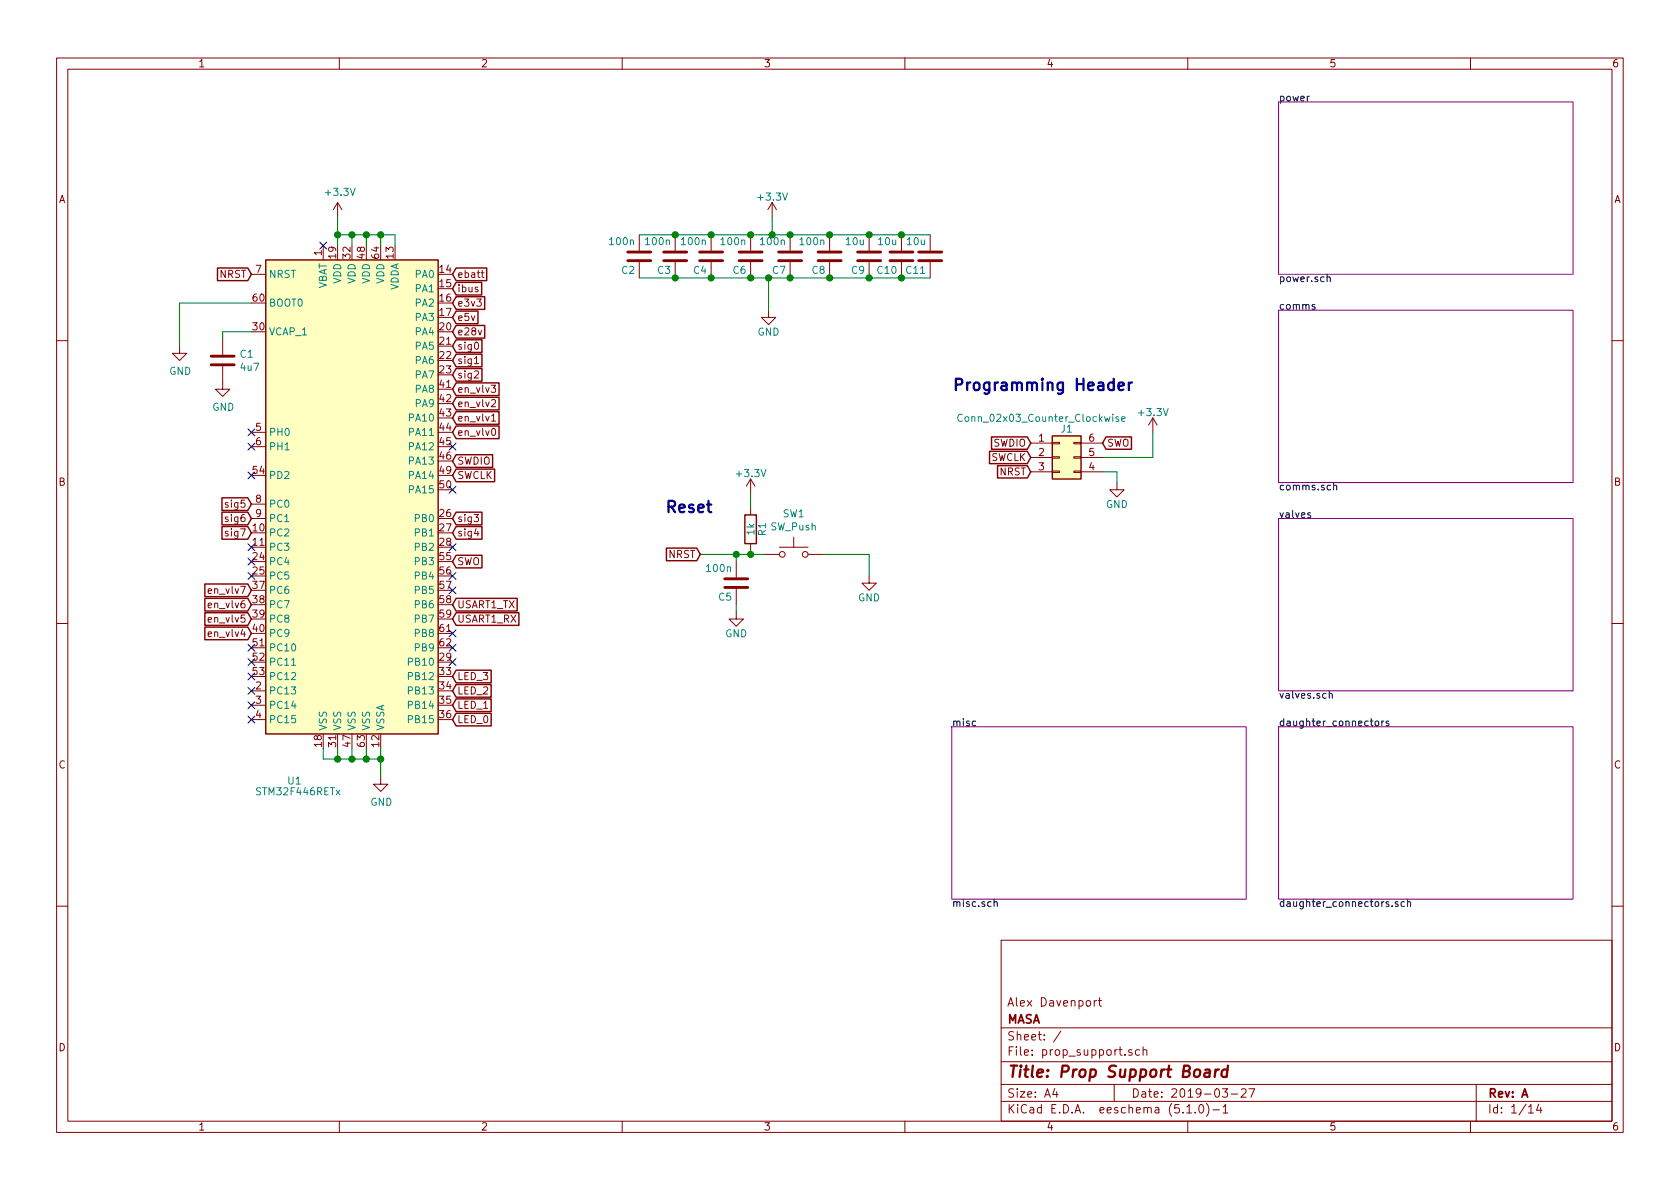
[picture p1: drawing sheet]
<svg xmlns="http://www.w3.org/2000/svg" width="297mm" height="210mm" viewBox="0 0 297 210" stroke-linecap="round" stroke-linejoin="round" font-family="sans-serif">
<g fill="none" stroke="#840000" stroke-width=".18">
<path d="M10 10.3h277v189.9h-277zM12 12.2h273v186.1h-273zM60 10.3v1.9M110 10.3v1.9M160 10.3v1.9M210 10.3v1.9M260 10.3v1.9M59.7 35.8l-.8 1.3M59.7 35.8v2.5M59.7 35.8l.8 1.3M136.5 35.8l-.7 1.3M136.5 35.8v2.5"/>
<path d="M136.5 35.8l.8 1.3M39.4 59.9v2.8M44.4 48.5h2.6M57.1 43.4v2.6M85.1 48.2h.5M85.3 47.8v1.1l.3 .2M113 41.5v2.8M113 46.3v2.8M119.4 41.5v2.8M119.4 46.3v2.8M125.7 41.5v2.8M125.7 46.3v2.8"/>
<path d="M132.7 41.5v2.8M132.7 46.3v2.8M135.9 54.9v1.2h1.3l-1.3 1.3-1.3-1.3h1.3M139.7 41.5v2.8M139.7 46.3v2.8M146.7 41.5v2.8M146.7 46.3v2.8M153.7 41.5v2.8M153.7 46.3v2.8M159.4 41.5v2.8M159.4 46.3v2.8M164.5 41.5v2.8"/>
<path d="M164.5 46.3v2.8M10 60.2h2M31.7 61.2v1.3h1.3l-1.3 1.2-1.2-1.2h1.2M39.4 64.8v4h1.2l-1.2 1.3-1.3-1.3h1.3M44.4 76.4h2.6M44.4 79h2.6M83.9 65.7l.5-.1 .2 .3v.2l-.8 .7h.8M83.9 64.3h.7M84 60.6l.2-.1a.67 .67 0 0 1 .4 .6 .67 .67 0 0 1-.4 .7l-.2-.2-.1-.3zM86.8 68.1h.8l-.4 .5 .4 .1v.6l-.2 .1-.6-.1M86.9 73.6l.4-.4v1.3M86.9 70.8l.5-.1 .2 .3v.2l-.8 .7h.8"/>
<path d="M86.9 74.5h.7M87 75.9l.2-.2a.69 .69 0 0 1 .4 .7 .69 .69 0 0 1-.4 .6l-.2-.1-.1-.4zM182.2 78.4h3.9M186.1 78.2h1.2v.3h-1.2zM189.9 78.2h1.2v.3h-1.2zM191.1 78.4h3.8M203.8 73.9l-.7 1.3M203.8 73.9v2.5M203.8 73.9l.8 1.3M285 60.2h2M44.4 89.1h2.6M44.4 91.7h2.6"/>
<path d="M83.8 91h.8l-.4 .5 .4 .1v.5l-.2 .1-.6-.1M84.2 93.5l-.3 .9h.8M130.2 99.3v2.8M132.7 84.7v2.5M132.7 89.8v1.3M132.7 96.1v1.3M132.7 84.7l-.7 1.3M132.7 84.7l.8 1.3M135.3 98h2.5M137.8 96.8h5.1M140.3 95v1.8M142.9 98h2.5"/>
<path d="M182.2 80.9h3.9M182.2 83.4h3.9M186.1 83.3h1.2v.3h-1.2zM186.1 80.8h1.2v.2h-1.2zM189.9 83.3h1.2v.3h-1.2zM189.9 80.8h1.2v.2h-1.2zM191.1 80.9h3.8M191.1 83.4h3.8M197.5 85.3v1.3h1.3l-1.3 1.3-1.3-1.3h1.3M10 110.3h2M130.2 108.2v1.3h1.2l-1.2 1.2-1.3-1.2h1.3M130.2 104.1v2.8"/>
<path d="M153.7 101.8v1.3h1.2l-1.2 1.3-1.3-1.3h1.3M285 110.3h2M44.4 122.2h2.6M44.4 124.7h2.6M44.4 127.2h2.6M67.3 137.4v1.3h1.3l-1.3 1.2-1.3-1.2h1.3M10 160.2h2M177 166.3h108v32h-108zM193.5 176.9v1M193.9 176.9l-.4 .3M194.2 176.9h.6M194.4 176.4v1.3l.4 .2"/>
<path d="M285 160.2h2M60 198.3v1.9M110 198.3v1.9M160 198.3v1.9M177 194.8h108M177 191.8h108M177 187.8h108M177 181.8h108M186.5 192.5l-.4 1h1M186.8 193v1M187.6 182.3l-1.3 2M197 191.8v3"/>
<path d="M200.1 185.7a.37 .37 0 0 0-.6 .1l.1 .2 .5 .2 .1 .1-.2 .3-.5-.1M201.5 185.7l-.5-.1-.2 .3v.6l.2 .1 .5-.1M202.1 185.7h.1a.37 .37 0 0 1 .6 .1v.8M202.1 185.1v1.5M209.8 195.8l.5-.5v1.5M209.8 196.8h.9M210 198.3v1.9M211.3 196.7v.1M212.2 195.4l.1-.1a.8 .8 0 0 1 .5 .8 .8 .8 0 0 1-.5 .7 1 1 0 0 1-.1-1.4zM213.3 195.1a1.71 1.71 0 0 1 0 2.3M214.5 196.3h1.1M216.1 192.5h.9l-.4 .6 .4 .1v.7l-.2 .1-.7-.1"/>
<path d="M216.3 195.8l.4-.5v1.5M216.3 196.8h.8M217.7 193.5h1.1M219.5 192.7l.2-.2h.3l.3 .2v.3v.2l-.9 .8h.9M220.8 192.5h1l-.6 1.5M260 198.3v1.9M261 191.8v6.5M270.3 195.8l.4-.5v1.5M270.3 196.8h.8M272.1 195.2l-.4 1.1h.9M272.4 195.8v1"/>
<circle cx="138.3" cy="98" r=".51"/>
<circle cx="142.4" cy="98" r=".51"/>
</g>
<path d="M213.1 189.2h.8l-.1 1.2M213.9 189.6l-.7 .1a.41 .41 0 0 0-.3 .3 .41 .41 0 0 0 .2 .4l.7-.1M214.9 189.1l-.1 1.3M215.5 189.1a.55 .55 0 0 0-.6 .4M217 189.2a.68 .68 0 0 0-1 .3v.8l.3 .1 .6-.1M217.1 188.4l-.2 2" fill="none" stroke="#840000" stroke-width=".41"/>
<g fill="#ffffc2" stroke="#ffffc2" stroke-width=".18">
<path d="M47 46h30.5v83.8h-30.5z"/>
<path d="M186.1 77.1h5v7.6h-5z"/>
</g>
<g fill="none" stroke="#840000" stroke-width=".25">
<path d="M38.5 47.4h5.3l.6 1.1-.6 1.1h-5.3zM47 46h30.5v83.8h-30.5zM80.6 47.4h5.5v2.2h-5.5l-.6-1.1zM80.6 49.9h4.6v2.3h-4.6l-.6-1.2zM80.6 52.5h5.1v2.2h-5.1l-.6-1.1zM80.6 55h3.9v2.2h-3.9l-.6-1.1zM80.6 57.6h5.1v2.2h-5.1l-.6-1.1zM80.6 60.1h4.6v2.2h-4.6l-.6-1.1zM80.6 62.6h4.6v2.3h-4.6l-.6-1.2zM80.6 65.2h4.6v2.2h-4.6l-.6-1.1zM80.6 75.3h7.6v2.3h-7.6l-.6-1.2zM80.6 72.8h7.6v2.2h-7.6l-.6-1.1z"/>
<path d="M80.6 70.3h7.6v2.2h-7.6l-.6-1.1zM80.6 67.7h7.6v2.2h-7.6l-.6-1.1zM175 79.8h6.6l.6 1.1-.6 1.1h-6.6zM175.3 77.3h6.3l.6 1.1-.6 1h-6.3zM186.1 77.1h5v7.6h-5zM195.6 77.3h4.5v2.1h-4.5l-.7-1zM39.2 88h4.6l.6 1.1-.6 1.2h-4.6zM39.2 90.6h4.6l.6 1.1-.6 1.1h-4.6zM39.2 93.1h4.6l.6 1.1-.6 1.1h-4.6zM80.6 98.2h4.6v2.2h-4.6l-.6-1.1zM80.6 80.4h6.5v2.2h-6.5l-.6-1.1zM80.6 83h6.9v2.2h-6.9l-.6-1.1z"/>
<path d="M80.6 90.6h4.6v2.2h-4.6l-.6-1.1zM80.6 93.1h4.6v2.2h-4.6l-.6-1.1zM117.8 96.9h5.4l.6 1.1-.6 1.2h-5.4zM131.7 91.1h2v5h-2zM176.4 82.3h5.2l.6 1.1-.6 1.1h-5.2zM36.2 110.9h7.6l.6 1.1-.6 1.1h-7.6zM36.2 108.4h7.6l.6 1.1-.6 1.1h-7.6zM36.2 105.8h7.6l.6 1.1-.6 1.1h-7.6zM36.2 103.3h7.6l.6 1.1-.6 1.1h-7.6zM80.6 105.8h10.8v2.2h-10.8l-.6-1.1zM80.6 108.4h11.1v2.2h-11.1l-.6-1.1zM80.6 118.5h6.2v2.2h-6.2l-.6-1.1z"/>
<path d="M80.6 126.1h6.2v2.3h-6.2l-.6-1.2zM80.6 123.6h6.2v2.2h-6.2l-.6-1.1zM80.6 121.1h6.2v2.2h-6.2l-.6-1.1z"/>
</g>
<path d="M170.1 73.4a.6 .6 0 0 0-.8 .4 .6 .6 0 0 0 .6 .7l.2-.1M197.8 73.7h-.3l-.2 .2 .1 .1 .4 .2v.3h-.5M198.3 74.1l.6-.1v-.3h-.4l-.2 .2 .1 .6h.5M51.6 117.6h.7" fill="none" stroke="#008484" stroke-width=".18"/>
<path d="M226.1 18h52v30.5h-52zM226.1 54.9h52v30.4h-52zM226.1 91.7h52v30.5h-52zM168.3 128.5h52v30.5h-52zM226.1 128.5h52v30.5h-52z" fill="none" stroke="#840084" stroke-width=".18"/>
<g fill="none" stroke="#000" stroke-width=".18">
<path d="M231.5 17l-.4 .2M232.5 53.9l-.3-.1-.2 .2 .1 .2 .4 .1v.3h-.5M234.6 49.1l.2-.1h.3l.1 .8M234.6 48.5v1.3M231.7 90.7h-.3l-.2 .2 .1 .1 .4 .2v.3h-.5M235.8 85.9l.2-.1h.3v.8M235.8 85.4v1.2M172.5 127.6l-.3-.1-.3 .2 .1 .6h.5M235 122.8l.2-.2 .3 .1 .1 .8M235 122.2v1.3M243.2 127.6l.3-.1 .3 .2-.1 .6h-.3l-.2-.1zM244.3 127.5v.8"/>
<path d="M244.7 127.5l-.4 .2M245.5 127.6l-.3-.1-.1 .2v.2l.4 .1v.3h-.4M175.8 159.6l.2-.1h.3v.8M175.8 159v1.3M247.2 159.5h-.3l-.2 .1v.2l.5 .1v.3h-.5M248.3 159.5h-.3l-.3 .2 .1 .5h.5M248.9 159.6l.1-.1h.4v.8M248.9 159v1.3"/>
</g>
<g fill="none" stroke="#008400" stroke-width=".18">
<path d="M59.7 38.3v5.1M136.5 38.3v3.2M44.4 53.6h-12.7v7.6M44.4 58.7h-5v1.2M59.7 41.5h10.1v1.9M62.2 41.5v1.9M64.8 41.5v1.9M67.3 41.5v1.9M113 41.5h51.5M113 49.1h51.5M135.9 49.1v5.8M203.8 76.4v4.5h-8.9"/>
<path d="M123.8 98h11.5M130.2 98v1.3M132.7 87.2v2.6M132.7 97.4v.6M145.4 98h8.3v3.8M194.9 83.4h2.6v1.9M130.2 106.9v1.3M57.1 132.3v1.9h10.2M59.7 132.3v1.9M62.2 132.3v1.9M64.8 132.3v1.9M67.3 132.3v5.1"/>
</g>
<g fill="#008400" stroke="#008400" stroke-width=".25">
<circle cx="59.7" cy="134.2" r=".51"/>
<circle cx="62.2" cy="134.2" r=".51"/>
<circle cx="64.8" cy="134.2" r=".51"/>
<circle cx="67.3" cy="134.2" r=".51"/>
<circle cx="67.3" cy="41.5" r=".51"/>
<circle cx="64.8" cy="41.5" r=".51"/>
<circle cx="62.2" cy="41.5" r=".51"/>
<circle cx="59.7" cy="41.5" r=".51"/>
<circle cx="130.2" cy="98" r=".51"/>
<circle cx="119.4" cy="41.5" r=".51"/>
<circle cx="125.7" cy="41.5" r=".51"/>
<circle cx="132.7" cy="41.5" r=".51"/>
<circle cx="139.7" cy="41.5" r=".51"/>
<circle cx="146.7" cy="41.5" r=".51"/>
<circle cx="153.7" cy="41.5" r=".51"/>
<circle cx="159.4" cy="41.5" r=".51"/>
<circle cx="136.5" cy="41.5" r=".51"/>
<circle cx="119.4" cy="49.1" r=".51"/>
<circle cx="125.7" cy="49.1" r=".51"/>
<circle cx="132.7" cy="49.1" r=".51"/>
<circle cx="146.7" cy="49.1" r=".51"/>
<circle cx="139.7" cy="49.1" r=".51"/>
<circle cx="159.4" cy="49.1" r=".51"/>
<circle cx="153.7" cy="49.1" r=".51"/>
<circle cx="135.9" cy="49.1" r=".51"/>
<circle cx="132.7" cy="98" r=".51"/>
</g>
<g fill="none" stroke="#000084" stroke-width=".18">
<path d="M56.5 42.8l1.3 1.2M57.8 42.8l-1.3 1.2M43.8 75.8l1.3 1.3M43.8 78.4l1.3 1.2M45.1 75.8l-1.3 1.3M45.1 78.4l-1.3 1.2M79.4 78.4l1.2 1.2M80.6 78.4l-1.2 1.2M43.8 98.7l1.3 1.2M43.8 96.2l1.3 1.2M43.8 83.5l1.3 1.2M45.1 98.7l-1.3 1.2"/>
<path d="M45.1 96.2l-1.3 1.2M45.1 83.5l-1.3 1.2M79.4 86l1.2 1.2M79.4 96.2l1.2 1.2M80.6 86l-1.2 1.2M80.6 96.2l-1.2 1.2M43.8 119l1.3 1.2M43.8 116.5l1.3 1.2M43.8 113.9l1.3 1.3M43.8 101.2l1.3 1.3M45.1 119l-1.3 1.2M45.1 116.5l-1.3 1.2"/>
<path d="M45.1 113.9l-1.3 1.3M45.1 101.2l-1.3 1.3M79.4 101.2l1.2 1.3M79.4 103.8l1.2 1.2M79.4 111.4l1.2 1.2M79.4 113.9l1.2 1.3M79.4 116.5l1.2 1.2M80.6 101.2l-1.2 1.3M80.6 103.8l-1.2 1.2M80.6 111.4l-1.2 1.2M80.6 113.9l-1.2 1.3M80.6 116.5l-1.2 1.2"/>
<path d="M43.8 126.6l1.3 1.3M43.8 124.1l1.3 1.2M43.8 121.6l1.3 1.2M45.1 121.6l-1.3 1.2M45.1 126.6l-1.3 1.3M45.1 124.1l-1.3 1.2"/>
</g>
<g fill="none" stroke="#840000" stroke-width=".51">
<path d="M111 44.6h4.1M111 46.1h4.1M117.3 44.6h4.1M117.3 46.1h4.1M123.7 44.6h4.1M123.7 46.1h4.1M130.7 44.6h4M130.7 46.1h4M137.7 44.6h4M137.7 46.1h4M144.7 44.6h4M144.7 46.1h4"/>
<path d="M151.6 44.6h4.1M151.6 46.1h4.1M157.4 44.6h4M157.4 46.1h4M162.4 44.6h4.1M162.4 46.1h4.1M37.3 64.5h4.1M37.3 63h4.1M128.1 102.4h4.1M128.1 103.9h4.1"/>
</g>
<path d="M197.8 68.3l.9-.2-.1-.4-.6-.1-.2 .3 .1 1 .1 .1 .6-.1M199.6 67.6v1.4M200.2 67.6l-.4 .1-.2 .3" fill="none" stroke="#0000c2" stroke-width=".41"/>
<g font-size="2.8" fill="#0000c2">
<text x="168.3" y="69.1">Programming Header</text>
<text x="117.5" y="90.7">Reset</text>
</g>
<text font-size="2.8" fill="#840000" x="178" y="190.5">Title: Prop Support Board</text>
<g font-size="2.1" fill="#840000">
<text x="178" y="178">Alex Davenport</text>
<text x="178" y="184">Sheet: /</text>
<text x="178" y="181">MASA</text>
<text x="178" y="186.7">File: prop_support.sch</text>
<text x="178" y="196.9">KiCad E.D.A. eeschema (5.1.0)-1</text>
<text x="178" y="194.1">Size: A4</text>
<text x="200" y="194.1">Date: 2019-03-27</text>
<text x="263" y="194.1">Rev: A</text>
<text x="263" y="196.9">Id: 1/14</text>
</g>
<g font-size="1.8" fill="#840000">
<text x="35" y="11.9">1</text>
<text x="85" y="11.9">2</text>
<text x="135" y="11.9">3</text>
<text x="185" y="11.9">4</text>
<text x="235" y="11.9">5</text>
<text x="285" y="11.9">6</text>
<text x="10.4" y="35.9">A</text>
<text x="285.4" y="35.9">A</text>
<text x="56.9" y="45.2" transform="rotate(-90 56.9 45.2)">1</text>
<text x="59.4" y="45.7" transform="rotate(-90 59.4 45.7)">19</text>
<text x="62" y="45.7" transform="rotate(-90 62 45.7)">32</text>
<text x="64.5" y="45.7" transform="rotate(-90 64.5 45.7)">48</text>
<text x="67.1" y="45.7" transform="rotate(-90 67.1 45.7)">64</text>
<text x="69.6" y="45.7" transform="rotate(-90 69.6 45.7)">13</text>
<text x="38.8" y="49.1">NRST</text>
<text x="44.8" y="53.3">60</text>
<text x="45.2" y="48.3">7</text>
<text x="77.8" y="48.3">14</text>
<text x="77.8" y="50.8">15</text>
<text x="77.8" y="53.3">16</text>
<text x="80.8" y="49.1">ebatt</text>
<text x="80.8" y="51.7">ibus</text>
<text x="44.8" y="58.4">30</text>
<text x="77.8" y="55.9">17</text>
<text x="77.8" y="58.4">20</text>
<text x="80.8" y="54.2">e3v3</text>
<text x="80.8" y="56.8">e5v</text>
<text x="80.8" y="59.3">e28v</text>
<text x="77.8" y="61">21</text>
<text x="77.8" y="63.5">22</text>
<text x="80.8" y="61.8">sig0</text>
<text x="80.8" y="64.4">sig1</text>
<text x="77.8" y="66">23</text>
<text x="77.8" y="68.6">41</text>
<text x="77.8" y="71.1">42</text>
<text x="80.8" y="66.9">sig2</text>
<text x="80.8" y="69.5">en_vlv3</text>
<text x="45.2" y="76.2">5</text>
<text x="77.8" y="73.7">43</text>
<text x="77.8" y="76.2">44</text>
<text x="80.8" y="77.1">en_vlv0</text>
<text x="80.8" y="74.5">en_vlv1</text>
<text x="80.8" y="72">en_vlv2</text>
<text x="44.8" y="83.8">54</text>
<text x="45.2" y="78.7">6</text>
<text x="77.8" y="78.7">45</text>
<text x="77.8" y="81.3">46</text>
<text x="77.8" y="83.8">49</text>
<text x="80.8" y="82.2">SWDIO</text>
<text x="183.7" y="78.1">1</text>
<text x="183.7" y="80.6">2</text>
<text x="183.7" y="83.2">3</text>
<text x="192.6" y="83.2">4</text>
<text x="192.6" y="80.6">5</text>
<text x="192.6" y="78.1">6</text>
<text x="10.4" y="85.9">B</text>
<text x="40.1" y="89.8">sig5</text>
<text x="45.2" y="88.9">8</text>
<text x="77.8" y="86.4">50</text>
<text x="80.8" y="84.7">SWCLK</text>
<text x="285.4" y="85.9">B</text>
<text x="40.1" y="92.3">sig6</text>
<text x="40.1" y="94.9">sig7</text>
<text x="44.8" y="94">10</text>
<text x="45.2" y="91.4">9</text>
<text x="77.8" y="91.4">26</text>
<text x="77.8" y="94">27</text>
<text x="80.8" y="92.3">sig3</text>
<text x="80.8" y="94.9">sig4</text>
<text x="44.8" y="96.5">11</text>
<text x="44.8" y="99.1">24</text>
<text x="44.8" y="101.6">25</text>
<text x="77.8" y="96.5">28</text>
<text x="77.8" y="99.1">55</text>
<text x="77.8" y="101.6">56</text>
<text x="80.8" y="99.9">SWO</text>
<text x="118.2" y="98.7">NRST</text>
<text x="37.2" y="107.6">en_vlv6</text>
<text x="37.2" y="105">en_vlv7</text>
<text x="44.8" y="104.1">37</text>
<text x="44.8" y="106.7">38</text>
<text x="77.8" y="104.1">57</text>
<text x="77.8" y="106.7">58</text>
<text x="80.8" y="107.6">USART1_TX</text>
<text x="37.2" y="112.6">en_vlv4</text>
<text x="37.2" y="110.1">en_vlv5</text>
<text x="44.8" y="109.2">39</text>
<text x="44.8" y="111.8">40</text>
<text x="77.8" y="109.2">59</text>
<text x="77.8" y="111.8">61</text>
<text x="80.8" y="110.1">USART1_RX</text>
<text x="44.8" y="114.3">51</text>
<text x="44.8" y="116.8">52</text>
<text x="44.8" y="119.4">53</text>
<text x="77.8" y="116.8">29</text>
<text x="77.8" y="119.4">33</text>
<text x="77.8" y="114.3">62</text>
<text x="45.2" y="121.9">2</text>
<text x="45.2" y="124.5">3</text>
<text x="77.8" y="121.9">34</text>
<text x="77.8" y="124.5">35</text>
<text x="80.8" y="125.3">LED_1</text>
<text x="80.8" y="122.8">LED_2</text>
<text x="80.8" y="120.3">LED_3</text>
<text x="45.2" y="127">4</text>
<text x="77.8" y="127">36</text>
<text x="80.8" y="127.9">LED_0</text>
<text x="10.4" y="135.9">C</text>
<text x="56.9" y="132" transform="rotate(-90 56.9 132)">18</text>
<text x="59.4" y="132" transform="rotate(-90 59.4 132)">31</text>
<text x="62" y="132" transform="rotate(-90 62 132)">47</text>
<text x="64.5" y="132" transform="rotate(-90 64.5 132)">63</text>
<text x="67.1" y="132" transform="rotate(-90 67.1 132)">12</text>
<text x="285.4" y="135.9">C</text>
<text x="10.4" y="185.9">D</text>
<text x="285.4" y="185.9">D</text>
<text x="35" y="199.9">1</text>
<text x="85" y="199.9">2</text>
<text x="135" y="199.9">3</text>
<text x="185" y="199.9">4</text>
<text x="235" y="199.9">5</text>
<text x="285" y="199.9">6</text>
</g>
<g font-size="1.8">
<text x="226.1" y="17.9">power</text>
<text x="226.1" y="49.9">power.sch</text>
<text x="226.1" y="54.8">comms</text>
<text x="226.1" y="86.7">comms.sch</text>
<text x="226.1" y="91.6">valves</text>
<text x="226.1" y="123.5">valves.sch</text>
<text x="168.3" y="128.4">misc</text>
<text x="226.1" y="128.4">daughter_connectors</text>
<text x="168.3" y="160.4">misc.sch</text>
<text x="226.1" y="160.4">daughter_connectors.sch</text>
</g>
<g font-size="1.8" fill="#008484">
<text x="57.7" y="34.6">+3.3V</text>
<text x="134.2" y="35.5">+3.3V</text>
<text x="107.9" y="43.4">100n</text>
<text x="114.3" y="43.4">100n</text>
<text x="120.6" y="43.4">100n</text>
<text x="127.6" y="43.4">100n</text>
<text x="134.6" y="43.4">100n</text>
<text x="141.6" y="43.4">100n</text>
<text x="149.7" y="43.4">10u</text>
<text x="155.4" y="43.4">10u</text>
<text x="160.5" y="43.4">10u</text>
<text x="47.5" y="49.1">NRST</text>
<text x="57.8" y="51.3" transform="rotate(-90 57.8 51.3)">VBAT</text>
<text x="60.3" y="50.2" transform="rotate(-90 60.3 50.2)">VDD</text>
<text x="62.9" y="50.2" transform="rotate(-90 62.9 50.2)">VDD</text>
<text x="65.4" y="50.2" transform="rotate(-90 65.4 50.2)">VDD</text>
<text x="67.9" y="50.2" transform="rotate(-90 67.9 50.2)">VDD</text>
<text x="70.5" y="51.5" transform="rotate(-90 70.5 51.5)">VDDA</text>
<text x="73.5" y="49.1">PA0</text>
<text x="73.5" y="51.7">PA1</text>
<text x="110" y="48.4">C2</text>
<text x="116.3" y="48.4">C3</text>
<text x="122.7" y="48.4">C4</text>
<text x="129.6" y="48.4">C6</text>
<text x="136.6" y="48.4">C7</text>
<text x="143.6" y="48.4">C8</text>
<text x="150.6" y="48.4">C9</text>
<text x="155.2" y="48.4">C10</text>
<text x="160.3" y="48.4">C11</text>
<text x="47.5" y="54.2">BOOT0</text>
<text x="47.5" y="59.3">VCAP_1</text>
<text x="73.5" y="54.2">PA2</text>
<text x="73.5" y="56.8">PA3</text>
<text x="73.5" y="59.3">PA4</text>
<text x="133.9" y="59.4">GND</text>
<text x="42.5" y="63.3">C1</text>
<text x="42.6" y="65.6">4u7</text>
<text x="73.5" y="61.8">PA5</text>
<text x="73.5" y="64.4">PA6</text>
<text x="29.9" y="66.3">GND</text>
<text x="73.5" y="66.9">PA7</text>
<text x="73.5" y="69.5">PA8</text>
<text x="37.5" y="72.6">GND</text>
<text x="47.5" y="77.1">PH0</text>
<text x="72.5" y="74.5">PA10</text>
<text x="72.5" y="77.1">PA11</text>
<text x="73.5" y="72">PA9</text>
<text x="170.3" y="74.6">Conn_02x03_Counter_Clockwise</text>
<text x="187.6" y="76.5">J1</text>
<text x="201.5" y="73.6">+3.3V</text>
<text x="47.5" y="79.6">PH1</text>
<text x="72.5" y="79.6">PA12</text>
<text x="72.5" y="82.2">PA13</text>
<text x="47.5" y="89.8">PC0</text>
<text x="47.5" y="84.7">PD2</text>
<text x="72.5" y="84.7">PA14</text>
<text x="72.5" y="87.2">PA15</text>
<text x="130.4" y="84.4">+3.3V</text>
<text x="195.5" y="89.8">GND</text>
<text x="47.5" y="92.3">PC1</text>
<text x="47.5" y="94.9">PC2</text>
<text x="73.5" y="92.3">PB0</text>
<text x="73.5" y="94.9">PB1</text>
<text x="133.4" y="94.6" transform="rotate(-90 133.4 94.6)">1k</text>
<text x="135.4" y="94.7" transform="rotate(-90 135.4 94.7)">R1</text>
<text x="136.3" y="93.8">SW_Push</text>
<text x="138.4" y="91.5">SW1</text>
<text x="47.5" y="97.4">PC3</text>
<text x="47.5" y="99.9">PC4</text>
<text x="73.5" y="97.4">PB2</text>
<text x="73.5" y="99.9">PB3</text>
<text x="125.1" y="101.1">100n</text>
<text x="47.5" y="102.5">PC5</text>
<text x="47.5" y="105">PC6</text>
<text x="47.5" y="107.6">PC7</text>
<text x="73.5" y="102.5">PB4</text>
<text x="73.5" y="105">PB5</text>
<text x="73.5" y="107.6">PB6</text>
<text x="127.1" y="106.2">C5</text>
<text x="151.7" y="106.3">GND</text>
<text x="47.5" y="110.1">PC8</text>
<text x="47.5" y="112.6">PC9</text>
<text x="73.5" y="110.1">PB7</text>
<text x="73.5" y="112.6">PB8</text>
<text x="128.2" y="112.7">GND</text>
<text x="47.5" y="115.2">PC10</text>
<text x="47.5" y="117.7">PC11</text>
<text x="72.5" y="117.7">PB10</text>
<text x="73.5" y="115.2">PB9</text>
<text x="47.5" y="120.3">PC12</text>
<text x="47.5" y="122.8">PC13</text>
<text x="47.5" y="125.3">PC14</text>
<text x="72.5" y="120.3">PB12</text>
<text x="72.5" y="122.8">PB13</text>
<text x="72.5" y="125.3">PB14</text>
<text x="47.5" y="127.9">PC15</text>
<text x="57.8" y="129.3" transform="rotate(-90 57.8 129.3)">VSS</text>
<text x="60.3" y="129.3" transform="rotate(-90 60.3 129.3)">VSS</text>
<text x="62.9" y="129.3" transform="rotate(-90 62.9 129.3)">VSS</text>
<text x="65.4" y="129.3" transform="rotate(-90 65.4 129.3)">VSS</text>
<text x="67.9" y="129.3" transform="rotate(-90 67.9 129.3)">VSSA</text>
<text x="72.5" y="127.9">PB15</text>
<text x="45.6" y="140.6">STM32F446RETx</text>
<text x="51" y="138.7">U1</text>
<text x="65.5" y="142.5">GND</text>
</g>
<g font-size="1.7" fill="#840000">
<text x="175.1" y="81.5">SWCLK</text>
<text x="175.6" y="79">SWDIO</text>
<text x="195.7" y="79">SWO</text>
<text x="176.8" y="84">NRST</text>
</g>
</svg>
